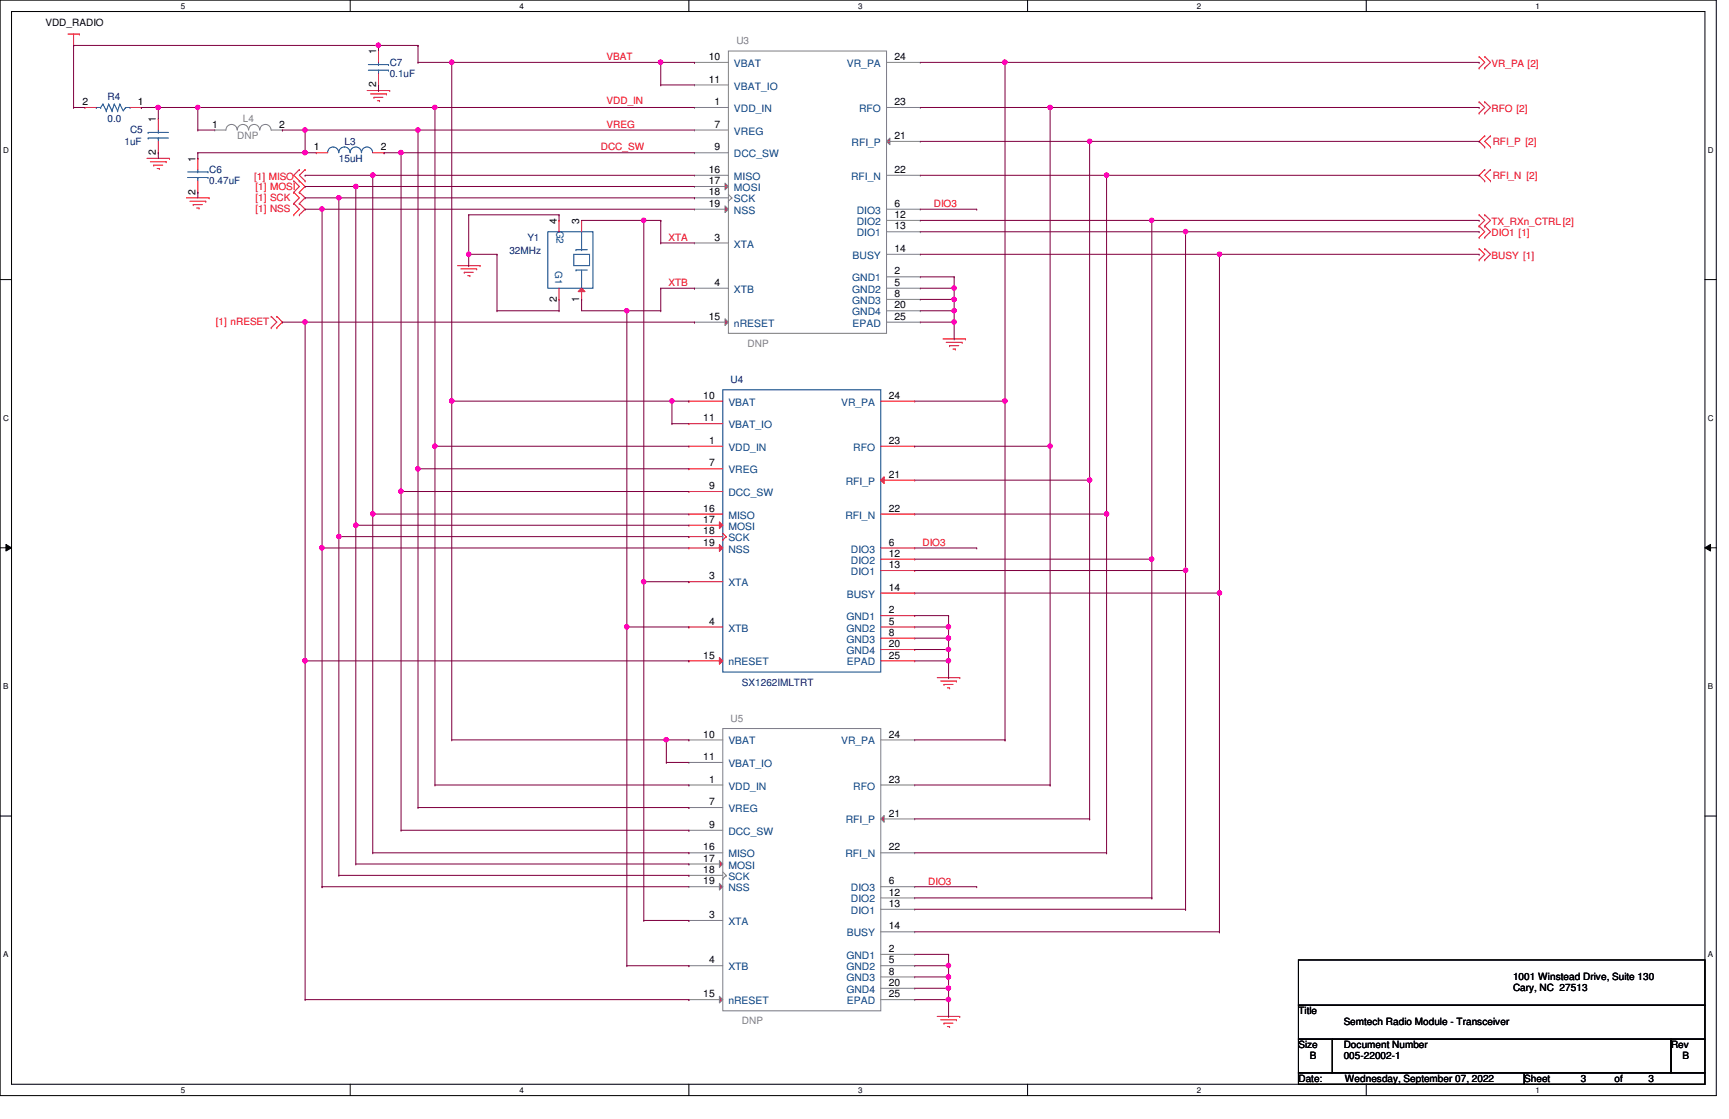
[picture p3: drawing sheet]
<svg xmlns="http://www.w3.org/2000/svg" width="432mm" height="279mm" viewBox="0 0 432 279" stroke-linecap="round" stroke-linejoin="round" font-family="sans-serif">
<path d="M0 0h428.6v273.6h-428.6zM2.9 2.9h422.9v267.8h-422.9z" fill="none" stroke="#000" stroke-width=".25"/>
<g fill="#fff">
<path d="M45.2 .4h1.1v2.2h-1.1z"/>
<path d="M45.2 271.1h1.1v2.2h-1.1z"/>
</g>
<path d="M87.5 0v2.9M87.5 270.7v2.9" fill="none" stroke="#000" stroke-width=".25"/>
<g fill="#fff">
<path d="M129.8 .4h1.1v2.2h-1.1z"/>
<path d="M129.8 271.1h1.1v2.2h-1.1z"/>
</g>
<path d="M172 0v2.9M172 270.7v2.9" fill="none" stroke="#000" stroke-width=".25"/>
<g fill="#fff">
<path d="M214.3 .4h1.1v2.2h-1.1z"/>
<path d="M214.3 271.1h1.1v2.2h-1.1z"/>
</g>
<path d="M256.6 0v2.9M256.6 270.7v2.9" fill="none" stroke="#000" stroke-width=".25"/>
<g fill="#fff">
<path d="M298.9 .4h1.1v2.2h-1.1z"/>
<path d="M298.9 271.1h1.1v2.2h-1.1z"/>
</g>
<path d="M341.2 0v2.9M341.2 270.7v2.9" fill="none" stroke="#000" stroke-width=".25"/>
<g fill="#fff">
<path d="M383.5 .4h1.1v2.2h-1.1z"/>
<path d="M383.5 271.1h1.1v2.2h-1.1z"/>
<path d="M.8 36.3h1.4v2.3h-1.4z"/>
<path d="M426.5 36.3h1.4v2.3h-1.4z"/>
<path d="M.8 103.3h1.4v2.2h-1.4z"/>
<path d="M426.5 103.3h1.4v2.2h-1.4z"/>
</g>
<path d="M0 69.8h2.9M425.8 69.8h2.8" fill="none" stroke="#000" stroke-width=".25"/>
<g fill="#fff">
<path d="M.8 170.2h1.3v2.3h-1.3z"/>
<path d="M426.5 170.2h1.3v2.3h-1.3z"/>
</g>
<path d="M0 136.8h2.9M1.5 135.9l1.4 .9-1.4 .8zM425.8 136.8l1.4-.9v1.7zM425.8 136.8h2.8" fill="none" stroke="#000" stroke-width=".25"/>
<path d="M1.5 135.9l1.4 .9-1.4 .8zM425.8 136.8l1.4-.9v1.7z" fill="#000"/>
<g fill="#fff">
<path d="M.8 237.2h1.3v2.2h-1.3z"/>
<path d="M426.5 237.2h1.3v2.2h-1.3z"/>
</g>
<path d="M0 203.8h2.9M425.8 203.8h2.8M324.3 239.7h101.5v11.3h-101.5zM324.3 251h101.5v8.5h-101.5zM324.3 259.5h8.4v8.4h-8.4zM332.7 259.5h84.6v8.4h-84.6zM417.3 259.5h8.5v8.4h-8.5zM324.3 267.9h56.4v2.8h-56.4zM380.7 267.9h45.1v2.8h-45.1z" fill="none" stroke="#000" stroke-width=".25"/>
<g fill="none" stroke="#f00" stroke-width=".25">
<path d="M17 8.5h2.8M18.4 11.3h.1M18.4 8.5v2.8M19.8 8.5h.1M369.4 14.1h.1M369.4 17h.1M369.4 14.1l1.4 1.5-1.4 1.4M370.8 14.1h.1M370.8 17h.1M370.8 14.1l1.4 1.5-1.4 1.4M36.7 39.5h5.6M42.3 39.5h.1"/>
<path d="M91.7 22.6h5.6M92.5 23.5h4M93.4 24.3h.1M93.4 24.3h2.2M94.2 25.1h.6M94.8 25.1h.1M96.5 23.5h.1M97.3 22.6h.1M369.4 25.4h.1M369.4 28.2h.1M369.4 25.4l1.4 1.4-1.4 1.4M370.8 33.9h.1"/>
<path d="M370.8 36.7h.1M370.8 25.4h.1M370.8 28.2h.1M370.8 33.9l-1.4 1.4 1.4 1.4M370.8 25.4l1.4 1.4-1.4 1.4M372.2 36.7h.1M372.2 33.9h.1M372.2 33.9l-1.4 1.4 1.4 1.4M37.5 40.4h4M38.4 41.2h.1M38.4 41.2h2.2M39.2 42.1h.6"/>
<path d="M39.8 42.1h.1M41.5 40.4h.1M46.6 49.4h5.6M47.4 50.2h4M48.3 51.1h.1M48.3 51.1h2.2M49.1 51.9h.6M49.7 51.9h.1M51.4 50.2h.1M52.2 49.4h.1M73.4 48h.1M73.4 45.2h.1"/>
<path d="M73.4 50.8h.1M73.4 53.6h.1M73.4 45.2l1.4 1.4-1.4 1.4M73.4 48l1.4 1.4-1.4 1.4M73.4 50.8l1.4 1.4-1.4 1.4M74.8 45.2h.1M74.8 48h.1M74.8 50.8h.1M74.8 53.6h.1M74.8 42.3h.1M74.8 45.2l1.4 1.4-1.4 1.4M74.8 48l1.4 1.4-1.4 1.4"/>
<path d="M74.8 50.8l1.4 1.4-1.4 1.4M74.8 42.3l-1.4 1.5 1.4 1.4M76.2 42.3h.1M76.2 45.2h.1M76.2 42.3l-1.4 1.5 1.4 1.4M369.4 53.6h.1M369.4 56.4h.1M369.4 59.3h.1M369.4 53.6l1.4 1.4-1.4 1.4M369.4 56.4l1.4 1.5-1.4 1.4M370.8 42.3h.1M370.8 45.2h.1"/>
<path d="M370.8 53.6h.1M370.8 56.4h.1M370.8 59.3h.1M370.8 42.3l-1.4 1.5 1.4 1.4M370.8 53.6l1.4 1.4-1.4 1.4M370.8 56.4l1.4 1.5-1.4 1.4M372.2 45.2h.1M372.2 42.3h.1M372.2 42.3l-1.4 1.5 1.4 1.4M67.7 79h.1M67.7 79l1.4 1.4-1.4 1.4M69.1 79h.1"/>
<path d="M69.1 79l1.4 1.4-1.4 1.4M114.3 66.3h5.6M115.1 67.1h3.9M116 68h.1M116 68h2.2M116.8 68.8h.5M117.3 68.8h.1M119 67.1h.1M119.9 66.3h.1M369.4 62.1h.1M369.4 64.9h.1M369.4 62.1l1.4 1.4-1.4 1.4"/>
<path d="M370.8 62.1h.1M370.8 64.9h.1M370.8 62.1l1.4 1.4-1.4 1.4M67.7 81.8h.1M69.1 81.8h.1M235.5 84.6h5.6M236.3 85.5h4M237.2 86.3h.1M237.2 86.3h2.2M238 87.2h.6M238.6 87.2h.1M240.3 85.5h.1"/>
<path d="M241.1 84.6h.1M172 111.4h.1M172 111.4h8.5M172 122.7h.1M172 122.7h8.5M172 145.2h.1M172 156.5h.1M172 145.2h8.5M172 156.5h8.5M234.1 169.2h5.6M234.9 170.1h3.9M235.8 170.9h.1"/>
<path d="M235.8 170.9h2.2M236.6 171.7h.6M237.2 171.7h.1M238.8 170.1h.1M239.7 169.2h.1M234.1 253.8h5.6M234.9 254.6h3.9M235.8 255.5h.1M235.8 255.5h2.2M236.6 256.3h.6M237.2 256.3h.1M238.8 254.6h.1"/>
<path d="M239.7 253.8h.1"/>
</g>
<path d="M180.5 97.3h39.5v70.5h-39.5z" fill="none" stroke="#00f" stroke-width=".25"/>
<path d="M179.7 164.2l.8 .8-.8 .9z" fill="#f00"/>
<g fill="none" stroke="#f00" stroke-width=".25">
<path d="M172 105.8h.1M172 100.2h.1M172 105.8h8.5M172 100.2h8.5M172 134h.1M172 128.4h.1M172 134h8.5M172 128.4h8.5M180.5 134.8h.1M180.5 133.1l.9 .9M181.4 134h.1M181.4 134l-.9 .8"/>
<path d="M220 139.6h8.4M228.4 139.6h.1M220 142.5h8.4M220 148.1h8.4M220 153.7h8.4M228.4 142.5h.1M228.4 148.1h.1M228.4 153.7h.1M172 165h.1M172 165h8.5M179.7 164.2l.8 .8-.8 .9z"/>
</g>
<path d="M179.7 130.3l.8 .8-.8 .9z" fill="#f00"/>
<path d="M172 131.1h.1M172 131.1h8.5M179.7 130.3l.8 .8-.8 .9z" fill="none" stroke="#f00" stroke-width=".25"/>
<path d="M179.7 136l.8 .8-.8 .9z" fill="#f00"/>
<path d="M220 111.4h8.4M228.4 111.4h.1M172 136.8h.1M172 136.8h8.5M179.7 136l.8 .8-.8 .9zM220 128.4h8.4M228.4 128.4h.1M220 156.5h8.4M228.4 156.5h.1" fill="none" stroke="#f00" stroke-width=".25"/>
<path d="M220 119.9l.8-.9v1.7z" fill="#f00"/>
<g fill="none" stroke="#f00" stroke-width=".25">
<path d="M21.2 26.8h.1M21.2 26.8h2.8M32.5 26.8h2.8M35.3 26.8h.1M172 117.1h.1M172 117.1h8.5M220 119.9l.8-.9v1.7zM220 119.9h8.4M220 100.2h8.4M228.4 119.9h.1M228.4 100.2h.1M220 136.8h8.4"/>
<path d="M228.4 136.8h.1M220 159.3h8.4M228.4 159.3h.1M220 165h8.4M220 162.2h8.4M228.4 165h.1M228.4 162.2h.1"/>
</g>
<g fill="none" stroke="#00f" stroke-width=".25">
<path d="M24 26.8h.1M24 26.8h1.1M25.1 26.8h.1M25.7 26h.1M25.7 26l.8 1.7M25.7 26l-.6 .8M26.5 27.7h.1M27.1 26h.1M27.1 26l-.6 1.7M27.1 26l.9 1.7M28 27.7h.1M28.5 26h.1"/>
<path d="M28.5 26l.9 1.7M28.5 26l-.5 1.7M29.4 27.7h.1M29.9 26h.1M29.9 26l-.5 1.7M29.9 26l.9 1.7 .6-.9M31.4 26.8h.1M31.4 26.8h1.1M32.5 26.8h.1"/>
</g>
<path d="M181.9 12.7h39.5v70.5h-39.5zM173.4 26.8h.1M173.4 38.1h.1M173.4 26.8h8.5M173.4 38.1h8.5M173.4 60.7h.1M173.4 72h.1M173.4 60.7h8.5M173.4 72h8.5" fill="none" stroke="#808080" stroke-width=".25"/>
<path d="M181.1 79.6l.8 .8-.8 .9z" fill="#f00"/>
<g fill="none" stroke="#808080" stroke-width=".25">
<path d="M173.4 15.6h.1M173.4 15.6h8.5M173.4 21.2h.1M173.4 21.2h8.5M173.4 49.4h.1M173.4 43.8h.1M173.4 49.4h8.5M173.4 43.8h8.5M181.9 50.2h.1M181.9 48.6l.9 .8M182.8 49.4h.1M182.8 49.4l-.9 .8"/>
<path d="M221.4 55h8.4M221.4 57.9h8.4M229.8 55h.1M229.8 57.9h.1M181.1 79.6l.8 .8-.8 .9zM221.4 63.5h8.4M221.4 69.1h8.4M229.8 63.5h.1M229.8 69.1h.1M173.4 80.4h.1M173.4 80.4h8.5"/>
</g>
<path d="M181.1 45.7l.8 .9-.8 .8z" fill="#f00"/>
<path d="M173.4 46.6h.1M173.4 46.6h8.5M181.1 45.7l.8 .9-.8 .8z" fill="none" stroke="#808080" stroke-width=".25"/>
<path d="M181.1 51.4l.8 .8-.8 .9z" fill="#f00"/>
<path d="M221.4 26.8h8.4M229.8 26.8h.1M173.4 52.2h.1M173.4 52.2h8.5M181.1 51.4l.8 .8-.8 .9zM221.4 43.8h8.4M229.8 43.8h.1M221.4 72h8.4M229.8 72h.1" fill="none" stroke="#808080" stroke-width=".25"/>
<path d="M221.4 35.3l.8-.8v1.7z" fill="#f00"/>
<g fill="none" stroke="#808080" stroke-width=".25">
<path d="M221.4 15.6h8.4M229.8 15.6h.1M173.4 32.5h.1M173.4 32.5h8.5M221.4 35.3l.8-.8v1.7zM221.4 35.3h8.4M229.8 35.3h.1M221.4 52.2h8.4M229.8 52.2h.1M221.4 74.8h8.4M221.4 77.6h8.4M229.8 74.8h.1"/>
<path d="M229.8 77.6h.1M221.4 80.4h8.4M229.8 80.4h.1M172 196h.1M172 196h8.5M180.5 181.9h39.5v70.5h-39.5zM172 207.3h.1M172 207.3h8.5M172 229.8h.1M172 229.8h8.5M172 241.1h.1M172 241.1h8.5"/>
</g>
<path d="M46.9 44.3h5M46.9 42.9h5M49.4 42.9h.1M49.4 44.3h.1M49.4 42.3v.6M49.4 44.3v.9M51.9 44.3h.1M51.9 42.9h.1" fill="none" stroke="#00f" stroke-width=".25"/>
<path d="M49.4 39.5h.1M49.4 39.5v2.8M49.4 48h.1M49.4 45.2v2.8" fill="none" stroke="#f00" stroke-width=".25"/>
<path d="M179.7 248.8l.8 .8-.8 .8z" fill="#f00"/>
<g fill="none" stroke="#808080" stroke-width=".25">
<path d="M172 190.4h.1M172 184.7h.1M172 190.4h8.5M172 184.7h8.5M172 218.6h.1M172 212.9h.1M172 218.6h8.5M172 212.9h8.5M180.5 219.4h.1M180.5 217.7l.9 .9M181.4 218.6h.1M181.4 218.6l-.9 .8"/>
<path d="M220 224.2h8.4M220 227h8.4M220 232.7h8.4M220 238.3h8.4M228.4 224.2h.1M228.4 227h.1M228.4 232.7h.1M228.4 238.3h.1M172 249.6h.1M172 249.6h8.5M179.7 248.8l.8 .8-.8 .8z"/>
</g>
<path d="M179.7 214.9l.8 .8-.8 .9z" fill="#f00"/>
<path d="M172 215.7h.1M172 215.7h8.5M179.7 214.9l.8 .8-.8 .9z" fill="none" stroke="#808080" stroke-width=".25"/>
<path d="M179.7 220.6l.8 .8-.8 .8z" fill="#f00"/>
<path d="M220 196h8.4M228.4 196h.1M220 212.9h8.4M228.4 212.9h.1M172 221.4h.1M172 221.4h8.5M179.7 220.6l.8 .8-.8 .8zM220 241.1h8.4M228.4 241.1h.1" fill="none" stroke="#808080" stroke-width=".25"/>
<path d="M220 204.5l.8-.9v1.7z" fill="#f00"/>
<g fill="none" stroke="#808080" stroke-width=".25">
<path d="M53.6 32.5h2.8a1.4 1.4 0 0 1 1.4-1.4 1.4 1.4 0 0 1 1.4 1.4 1.42 1.42 0 0 1 1.4-1.4 1.42 1.42 0 0 1 1.5 1.4M53.6 32.5h.1M62.1 32.5a1.38 1.38 0 0 1 1.4-1.4 1.38 1.38 0 0 1 1.4 1.4 1.42 1.42 0 0 1 1.4-1.4 1.42 1.42 0 0 1 1.4 1.4M67.7 32.5h2.8M70.5 32.5h.1M220 184.7h8.4M228.4 184.7h.1M172 201.6h.1M172 201.6h8.5M220 204.5l.8-.9v1.7zM220 204.5h8.4M228.4 204.5h.1"/>
<path d="M220 221.4h8.4M228.4 221.4h.1M220 243.9h8.4M220 249.6h8.4M220 246.8h8.4M228.4 243.9h.1M228.4 249.6h.1M228.4 246.8h.1"/>
</g>
<g fill="none" stroke="#00f" stroke-width=".25">
<path d="M92 17.5h5M92 16.1h5M94.5 16.1h.1M94.5 17.5h.1M94.5 15.6v.5M94.5 17.5v.9M97 17.5h.1M97 16.1h.1M81.8 38.1a1.38 1.38 0 0 1 1.4-1.4 1.38 1.38 0 0 1 1.4 1.4 1.42 1.42 0 0 1 1.4-1.4 1.42 1.42 0 0 1 1.4 1.4M87.5 38.1a1.4 1.4 0 0 1 1.4-1.4 1.4 1.4 0 0 1 1.4 1.4 1.4 1.4 0 0 1 1.4-1.4 1.4 1.4 0 0 1 1.3 1.4M136.8 57.9h11.3v14.1h-11.3zM145.2 57.9v4.5"/>
<path d="M143.3 63.5h3.9v2.8h-3.9zM143.8 67.4h.1M143.8 62.4h.1M143.8 67.4h2.9M143.8 62.4h2.9M145.2 72h.1M145.2 62.4h.1M145.2 67.4v4.6"/>
</g>
<path d="M94.5 12.7h.1M94.5 12.7v2.9M94.5 18.4v2.8M79 38.1h.1M79 38.1h2.8M93.1 38.1h2.8M94.5 21.2h.1M95.9 38.1h.1" fill="none" stroke="#f00" stroke-width=".25"/>
<path d="M144.4 72.8l.8-.8 .9 .8z" fill="#f00"/>
<g fill="none" stroke="#f00" stroke-width=".25">
<path d="M39.5 29.7h.1M39.5 38.1h.1M39.5 29.7v2.8M39.5 35.3v2.8M139.6 55h.1M139.6 55v2.9M145.2 55h.1M145.2 55v2.9M139.6 74.8h.1M139.6 72v2.8M144.4 72.8l.8-.8 .9 .8zM145.2 74.8h.1"/>
<path d="M145.2 72v2.8"/>
</g>
<path d="M37 34.5h.1M37 33.1h.1M37 34.5h5.1M37 33.1h5.1M39.5 33.1h.1M39.5 34.5h.1M39.5 32.5v.6M39.5 34.5v.8" fill="none" stroke="#00f" stroke-width=".25"/>
<g fill="none" stroke="#800040" stroke-width=".25">
<path d="M104.4 15.6h.1M104.4 15.6h8.4M39.5 26.8h.1M39.5 26.8h9.9M70.5 32.5h.1M70.5 32.5h5.7M95.9 38.1h.1M95.9 38.1h4.3M117.1 53.6h.1M117.1 53.6h22.5M117.1 53.6v9.9M139.6 53.6h.1"/>
<path d="M139.6 53.6v1.4M145.2 55h15.6M160.8 55h.1M165 55h.1M165 55v5.7M117.1 63.5h.1M145.2 74.8h.1M145.2 74.8v2.8h11.3M156.5 77.6h.1M165 60.7h.1M165 72h.1M165 72v5.6"/>
<path d="M165 60.7h8.4M165 72h8.4M173.4 72h.1"/>
</g>
<circle cx="117.1" cy="63.5" r=".55" fill="#f0f"/>
<circle cx="117.1" cy="63.5" r=".55" fill="none" stroke="#f0f" stroke-width=".25"/>
<g fill="none" stroke="#800040" stroke-width=".25">
<path d="M76.2 38.1h.1M76.2 32.5h.1M76.2 38.1h2.8M76.2 32.5v5.6M76.2 43.8h.1M76.2 46.6h.1M76.2 49.4h.1M76.2 52.2h.1M76.2 43.8h16.9M76.2 46.6h12.7M76.2 49.4h8.4M76.2 52.2h4.2"/>
<path d="M117.1 63.5h.1M117.1 66.3h.1M117.1 63.5h7M117.1 63.5v2.8M124.1 77.6h.1M124.1 63.5h.1M124.1 77.6h15.5M124.1 63.5v14.1M139.6 77.6h.1M139.6 74.8v2.8M70.5 80.4h.1M70.5 80.4h5.7"/>
</g>
<circle cx="76.2" cy="38.1" r=".56" fill="#f0f"/>
<circle cx="76.2" cy="38.1" r=".56" fill="none" stroke="#f0f" stroke-width=".25"/>
<circle cx="76.2" cy="32.5" r=".56" fill="#f0f"/>
<circle cx="76.2" cy="32.5" r=".56" fill="none" stroke="#f0f" stroke-width=".25"/>
<path d="M76.2 32.5h.1M76.2 32.5h28.2M80.4 52.2h.1M80.4 52.2v84.6" fill="none" stroke="#800040" stroke-width=".25"/>
<circle cx="80.4" cy="52.2" r=".56" fill="#f0f"/>
<circle cx="80.4" cy="52.2" r=".56" fill="none" stroke="#f0f" stroke-width=".25"/>
<path d="M112.8 15.6v84.6M80.4 52.2h.1M80.4 52.2h93M112.8 100.2h.1M80.4 136.8h.1M80.4 136.8h91.6" fill="none" stroke="#800040" stroke-width=".25"/>
<circle cx="112.8" cy="15.5" r=".56" fill="#f0f"/>
<circle cx="112.8" cy="15.5" r=".56" fill="none" stroke="#f0f" stroke-width=".25"/>
<path d="M112.8 15.6h52.2M165 15.6h.1M112.8 100.2h55M167.8 100.2h.1" fill="none" stroke="#800040" stroke-width=".25"/>
<circle cx="165" cy="15.5" r=".56" fill="#f0f"/>
<circle cx="165" cy="15.5" r=".56" fill="none" stroke="#f0f" stroke-width=".25"/>
<path d="M108.6 26.8h.1M108.6 26.8v84.6M108.6 26.8h64.8M108.6 111.4h.1M108.6 111.4h63.4" fill="none" stroke="#800040" stroke-width=".25"/>
<circle cx="108.6" cy="26.8" r=".55" fill="#f0f"/>
<circle cx="108.6" cy="26.8" r=".55" fill="none" stroke="#f0f" stroke-width=".25"/>
<path d="M104.4 32.5h.1M104.4 32.5v84.6" fill="none" stroke="#800040" stroke-width=".25"/>
<circle cx="104.3" cy="32.5" r=".56" fill="#f0f"/>
<circle cx="104.3" cy="32.5" r=".56" fill="none" stroke="#f0f" stroke-width=".25"/>
<path d="M100.2 38.1h.1M100.2 38.1v84.6M104.4 32.5h.1M104.4 32.5h69M104.4 117.1h.1M104.4 117.1h67.6" fill="none" stroke="#800040" stroke-width=".25"/>
<circle cx="100.1" cy="38.1" r=".56" fill="#f0f"/>
<circle cx="100.1" cy="38.1" r=".56" fill="none" stroke="#f0f" stroke-width=".25"/>
<path d="M100.2 38.1h.1M100.2 38.1h73.2M93.1 43.8h.1M93.1 43.8v84.6M93.1 43.8h80.3M93.1 128.4h.1M93.1 128.4h78.9M100.2 122.7h.1M100.2 122.7h71.8" fill="none" stroke="#800040" stroke-width=".25"/>
<circle cx="93.1" cy="43.7" r=".56" fill="#f0f"/>
<circle cx="93.1" cy="43.7" r=".56" fill="none" stroke="#f0f" stroke-width=".25"/>
<path d="M88.9 46.6h.1M88.9 46.6v84.5M88.9 46.6h84.5M88.9 131.1h.1M88.9 131.1h83.1" fill="none" stroke="#800040" stroke-width=".25"/>
<circle cx="88.9" cy="46.6" r=".56" fill="#f0f"/>
<circle cx="88.9" cy="46.6" r=".56" fill="none" stroke="#f0f" stroke-width=".25"/>
<path d="M173.4 49.4h.1M173.4 49.4h-88.8v84.6M84.6 134h.1M84.6 134h87.4M172 134h.1" fill="none" stroke="#800040" stroke-width=".25"/>
<circle cx="84.6" cy="49.4" r=".55" fill="#f0f"/>
<circle cx="84.6" cy="49.4" r=".55" fill="none" stroke="#f0f" stroke-width=".25"/>
<path d="M76.2 80.4v84.6M76.2 165h.1" fill="none" stroke="#800040" stroke-width=".25"/>
<circle cx="76.2" cy="80.4" r=".56" fill="#f0f"/>
<circle cx="76.2" cy="80.4" r=".56" fill="none" stroke="#f0f" stroke-width=".25"/>
<circle cx="76.2" cy="165" r=".56" fill="#f0f"/>
<circle cx="76.2" cy="165" r=".56" fill="none" stroke="#f0f" stroke-width=".25"/>
<path d="M160.8 55v90.2M76.2 80.4h97.2M173.4 80.4h.1M160.8 145.2h.1M76.2 165h95.8M172 165h.1" fill="none" stroke="#800040" stroke-width=".25"/>
<circle cx="160.7" cy="55" r=".55" fill="#f0f"/>
<circle cx="160.7" cy="55" r=".55" fill="none" stroke="#f0f" stroke-width=".25"/>
<circle cx="160.7" cy="145.2" r=".56" fill="#f0f"/>
<circle cx="160.7" cy="145.2" r=".56" fill="none" stroke="#f0f" stroke-width=".25"/>
<path d="M160.8 55h4.2M165 55h.1M156.5 77.6v78.9M156.5 156.5h.1M160.8 145.2h11.2M172 145.2h.1" fill="none" stroke="#800040" stroke-width=".25"/>
<circle cx="156.5" cy="77.6" r=".55" fill="#f0f"/>
<circle cx="156.5" cy="77.6" r=".55" fill="none" stroke="#f0f" stroke-width=".25"/>
<circle cx="156.5" cy="156.5" r=".56" fill="#f0f"/>
<circle cx="156.5" cy="156.5" r=".56" fill="none" stroke="#f0f" stroke-width=".25"/>
<path d="M49.4 32.5h.1M49.4 26.8h.1M49.4 32.5h4.2M49.4 26.8v5.7M49.4 26.8h59.2M156.5 77.6h8.5M165 77.6h.1M156.5 156.5h15.5M172 156.5h.1" fill="none" stroke="#800040" stroke-width=".25"/>
<circle cx="49.4" cy="26.8" r=".54" fill="#f0f"/>
<circle cx="49.4" cy="26.8" r=".54" fill="none" stroke="#f0f" stroke-width=".25"/>
<path d="M39.5 26.8h.1M39.5 26.8v2.9" fill="none" stroke="#800040" stroke-width=".25"/>
<circle cx="39.5" cy="26.8" r=".55" fill="#f0f"/>
<circle cx="39.5" cy="26.8" r=".55" fill="none" stroke="#f0f" stroke-width=".25"/>
<g fill="none" stroke="#800040" stroke-width=".25">
<path d="M18.4 11.3h.1M18.4 11.3h86M18.4 11.3v15.5M94.5 11.3h.1M94.5 11.3v1.4M104.4 11.3h.1M104.4 11.3v4.3M165 15.6h.1M165 15.6v5.6M165 15.6h8.4M173.4 15.6h.1M18.4 26.8h.1"/>
<path d="M18.4 26.8h2.8M35.3 26.8h.1M35.3 26.8h4.2M39.5 38.1h.1M39.5 38.1v1.4M94.5 22.6h.1M94.5 21.2v1.4M165 21.2h.1M165 21.2h8.4M49.4 48h.1M49.4 48v1.4"/>
</g>
<circle cx="94.5" cy="11.3" r=".56" fill="#f0f"/>
<circle cx="94.5" cy="11.3" r=".56" fill="none" stroke="#f0f" stroke-width=".25"/>
<path d="M167.8 105.8h.1M167.8 100.2h.1M167.8 105.8h4.2M167.8 100.2v5.6" fill="none" stroke="#800040" stroke-width=".25"/>
<circle cx="167.8" cy="100.1" r=".55" fill="#f0f"/>
<circle cx="167.8" cy="100.1" r=".55" fill="none" stroke="#f0f" stroke-width=".25"/>
<path d="M112.8 100.2v84.5M167.8 100.2h4.2M172 100.2h.1M112.8 184.7h.1" fill="none" stroke="#800040" stroke-width=".25"/>
<circle cx="112.8" cy="100.1" r=".56" fill="#f0f"/>
<circle cx="112.8" cy="100.1" r=".56" fill="none" stroke="#f0f" stroke-width=".25"/>
<path d="M112.8 184.7h53.6M166.4 184.7h.1" fill="none" stroke="#800040" stroke-width=".25"/>
<circle cx="166.4" cy="184.7" r=".56" fill="#f0f"/>
<circle cx="166.4" cy="184.7" r=".56" fill="none" stroke="#f0f" stroke-width=".25"/>
<path d="M108.6 111.4v84.6M108.6 196h.1" fill="none" stroke="#800040" stroke-width=".25"/>
<circle cx="108.6" cy="111.4" r=".55" fill="#f0f"/>
<circle cx="108.6" cy="111.4" r=".55" fill="none" stroke="#f0f" stroke-width=".25"/>
<path d="M104.4 117.1v84.5M108.6 196h63.4M172 196h.1M104.4 201.6h.1" fill="none" stroke="#800040" stroke-width=".25"/>
<circle cx="104.3" cy="117" r=".56" fill="#f0f"/>
<circle cx="104.3" cy="117" r=".56" fill="none" stroke="#f0f" stroke-width=".25"/>
<path d="M100.2 122.7v84.6M100.2 207.3h.1M104.4 201.6h67.6M172 201.6h.1" fill="none" stroke="#800040" stroke-width=".25"/>
<circle cx="100.1" cy="122.7" r=".56" fill="#f0f"/>
<circle cx="100.1" cy="122.7" r=".56" fill="none" stroke="#f0f" stroke-width=".25"/>
<path d="M93.1 128.4v84.5M93.1 212.9h.1M100.2 207.3h71.8M172 207.3h.1" fill="none" stroke="#800040" stroke-width=".25"/>
<circle cx="93.1" cy="128.3" r=".56" fill="#f0f"/>
<circle cx="93.1" cy="128.3" r=".56" fill="none" stroke="#f0f" stroke-width=".25"/>
<path d="M88.9 131.1v84.6M88.9 215.7h.1M93.1 212.9h78.9M172 212.9h.1" fill="none" stroke="#800040" stroke-width=".25"/>
<circle cx="88.9" cy="131.1" r=".56" fill="#f0f"/>
<circle cx="88.9" cy="131.1" r=".56" fill="none" stroke="#f0f" stroke-width=".25"/>
<path d="M84.6 134v84.6M84.6 218.6h.1M88.9 215.7h83.1M172 215.7h.1" fill="none" stroke="#800040" stroke-width=".25"/>
<circle cx="84.6" cy="134" r=".55" fill="#f0f"/>
<circle cx="84.6" cy="134" r=".55" fill="none" stroke="#f0f" stroke-width=".25"/>
<path d="M80.4 136.8v84.6M84.6 218.6h87.4M172 218.6h.1M80.4 221.4h.1" fill="none" stroke="#800040" stroke-width=".25"/>
<circle cx="80.4" cy="136.8" r=".56" fill="#f0f"/>
<circle cx="80.4" cy="136.8" r=".56" fill="none" stroke="#f0f" stroke-width=".25"/>
<g fill="none" stroke="#800040" stroke-width=".25">
<path d="M229.8 15.6h21.2M251 15.6h.1M229.8 26.8h32.5M229.8 35.3h42.3M262.3 26.8h.1M272.1 35.3h.1M229.8 43.8h46.6M229.8 55h57.9M229.8 57.9h66.3M276.4 43.8h.1M287.7 55h.1M296.1 57.9h.1"/>
<path d="M229.8 63.5h74.7M229.8 69.1h8.5M238.3 69.1h.1M238.3 72h.1M238.3 69.1v2.9M304.5 63.5h.1M156.5 156.5v84.6M160.8 145.2v84.6M76.2 165v84.6M80.4 221.4h.1M80.4 221.4h91.6M160.8 229.8h.1"/>
<path d="M160.8 229.8h11.2M172 229.8h.1M76.2 249.6h.1M76.2 249.6h95.8M156.5 241.1h.1M156.5 241.1h15.5M172 241.1h.1M172 249.6h.1"/>
</g>
<circle cx="238.3" cy="71.9" r=".55" fill="#f0f"/>
<circle cx="238.3" cy="71.9" r=".55" fill="none" stroke="#f0f" stroke-width=".25"/>
<path d="M229.8 72h8.5M229.8 77.6h8.5M238.3 72h.1M238.3 74.8h.1M238.3 77.6h.1M238.3 72v2.8M238.3 77.6v2.8M238.3 80.4h.1" fill="none" stroke="#800040" stroke-width=".25"/>
<circle cx="238.3" cy="77.6" r=".54" fill="#f0f"/>
<circle cx="238.3" cy="77.6" r=".54" fill="none" stroke="#f0f" stroke-width=".25"/>
<circle cx="238.3" cy="80.4" r=".55" fill="#f0f"/>
<circle cx="238.3" cy="80.4" r=".55" fill="none" stroke="#f0f" stroke-width=".25"/>
<path d="M229.8 74.8h8.5M238.3 74.8h.1M229.8 80.4h8.5M238.3 80.4h.1M238.3 84.6h.1M238.3 80.4v4.2" fill="none" stroke="#800040" stroke-width=".25"/>
<circle cx="238.3" cy="74.8" r=".55" fill="#f0f"/>
<circle cx="238.3" cy="74.8" r=".55" fill="none" stroke="#f0f" stroke-width=".25"/>
<path d="M238.3 77.6h.1M238.3 74.8v2.8M228.4 153.7h8.5M236.9 153.7h.1M236.9 156.5h.1M236.9 153.7v2.8" fill="none" stroke="#800040" stroke-width=".25"/>
<circle cx="236.8" cy="156.5" r=".56" fill="#f0f"/>
<circle cx="236.8" cy="156.5" r=".56" fill="none" stroke="#f0f" stroke-width=".25"/>
<path d="M228.4 156.5h8.5M228.4 159.3h8.5M236.9 156.5h.1M236.9 159.3h.1M236.9 156.5v5.7M236.9 162.2h.1" fill="none" stroke="#800040" stroke-width=".25"/>
<circle cx="236.8" cy="159.3" r=".56" fill="#f0f"/>
<circle cx="236.8" cy="159.3" r=".56" fill="none" stroke="#f0f" stroke-width=".25"/>
<path d="M228.4 162.2h8.5M236.9 162.2h.1" fill="none" stroke="#800040" stroke-width=".25"/>
<circle cx="236.9" cy="162.2" r=".55" fill="#f0f"/>
<circle cx="236.9" cy="162.2" r=".55" fill="none" stroke="#f0f" stroke-width=".25"/>
<path d="M236.9 165h.1M236.9 162.2v2.8" fill="none" stroke="#800040" stroke-width=".25"/>
<circle cx="236.8" cy="165" r=".56" fill="#f0f"/>
<circle cx="236.8" cy="165" r=".56" fill="none" stroke="#f0f" stroke-width=".25"/>
<path d="M228.4 165h8.5M236.9 165h.1M236.9 169.2h.1M236.9 165v4.2M228.4 238.3h8.5M236.9 238.3h.1M236.9 238.3v5.6M228.4 241.1h8.5M236.9 241.1h.1M236.9 243.9h.1" fill="none" stroke="#800040" stroke-width=".25"/>
<circle cx="236.8" cy="241.1" r=".56" fill="#f0f"/>
<circle cx="236.8" cy="241.1" r=".56" fill="none" stroke="#f0f" stroke-width=".25"/>
<circle cx="236.8" cy="243.9" r=".56" fill="#f0f"/>
<circle cx="236.8" cy="243.9" r=".56" fill="none" stroke="#f0f" stroke-width=".25"/>
<path d="M228.4 243.9h8.5M228.4 246.8h8.5M236.9 243.9h.1M236.9 246.8h.1M236.9 243.9v2.9" fill="none" stroke="#800040" stroke-width=".25"/>
<circle cx="236.9" cy="246.7" r=".55" fill="#f0f"/>
<circle cx="236.9" cy="246.7" r=".55" fill="none" stroke="#f0f" stroke-width=".25"/>
<path d="M228.4 249.6h8.5M236.9 249.6h.1M236.9 253.8h.1M236.9 246.8v7" fill="none" stroke="#800040" stroke-width=".25"/>
<circle cx="236.8" cy="249.6" r=".56" fill="#f0f"/>
<circle cx="236.8" cy="249.6" r=".56" fill="none" stroke="#f0f" stroke-width=".25"/>
<path d="M251 15.6v84.6M251 100.2h.1M228.4 184.7h22.6M251 184.7h.1" fill="none" stroke="#800040" stroke-width=".25"/>
<circle cx="250.9" cy="15.5" r=".56" fill="#f0f"/>
<circle cx="250.9" cy="15.5" r=".56" fill="none" stroke="#f0f" stroke-width=".25"/>
<path d="M251 15.6h118.4M369.4 15.6h.1M262.3 26.8v84.6M262.3 111.4h.1M228.4 196h33.9M262.3 196h.1" fill="none" stroke="#800040" stroke-width=".25"/>
<circle cx="262.3" cy="26.8" r=".55" fill="#f0f"/>
<circle cx="262.3" cy="26.8" r=".55" fill="none" stroke="#f0f" stroke-width=".25"/>
<path d="M262.3 26.8h107.1M272.1 35.3v84.6M369.4 26.8h.1M272.1 119.9h.1M228.4 204.5h43.7M272.1 204.5h.1" fill="none" stroke="#800040" stroke-width=".25"/>
<circle cx="272.1" cy="35.3" r=".55" fill="#f0f"/>
<circle cx="272.1" cy="35.3" r=".55" fill="none" stroke="#f0f" stroke-width=".25"/>
<path d="M272.1 35.3h97.3M369.4 35.3h.1M369.4 43.8h.1M369.4 43.8h-93v84.6M276.4 128.4h.1M228.4 212.9h48M276.4 212.9h.1" fill="none" stroke="#800040" stroke-width=".25"/>
<circle cx="276.3" cy="43.7" r=".56" fill="#f0f"/>
<circle cx="276.3" cy="43.7" r=".56" fill="none" stroke="#f0f" stroke-width=".25"/>
<path d="M287.7 55v84.6M287.7 139.6h.1M228.4 224.2h59.3M287.7 224.2h.1" fill="none" stroke="#800040" stroke-width=".25"/>
<circle cx="287.6" cy="55" r=".55" fill="#f0f"/>
<circle cx="287.6" cy="55" r=".55" fill="none" stroke="#f0f" stroke-width=".25"/>
<circle cx="287.6" cy="139.6" r=".55" fill="#f0f"/>
<circle cx="287.6" cy="139.6" r=".55" fill="none" stroke="#f0f" stroke-width=".25"/>
<path d="M287.7 55h81.7M296.1 57.9v84.6M369.4 55h.1M296.1 142.5h.1M228.4 227h67.7M296.1 227h.1" fill="none" stroke="#800040" stroke-width=".25"/>
<circle cx="296.1" cy="57.8" r=".56" fill="#f0f"/>
<circle cx="296.1" cy="57.8" r=".56" fill="none" stroke="#f0f" stroke-width=".25"/>
<circle cx="296.1" cy="142.4" r=".56" fill="#f0f"/>
<circle cx="296.1" cy="142.4" r=".56" fill="none" stroke="#f0f" stroke-width=".25"/>
<path d="M296.1 57.9h73.3M369.4 57.9h.1M304.5 63.5v84.6M304.5 148.1h.1M228.4 232.7h76.1M304.5 232.7h.1" fill="none" stroke="#800040" stroke-width=".25"/>
<circle cx="304.6" cy="63.5" r=".55" fill="#f0f"/>
<circle cx="304.6" cy="63.5" r=".55" fill="none" stroke="#f0f" stroke-width=".25"/>
<circle cx="304.6" cy="148.1" r=".55" fill="#f0f"/>
<circle cx="304.6" cy="148.1" r=".55" fill="none" stroke="#f0f" stroke-width=".25"/>
<path d="M304.5 63.5h64.9M369.4 63.5h.1M228.4 100.2h22.6M251 100.2h.1M251 100.2v84.5M251 184.7h.1" fill="none" stroke="#800040" stroke-width=".25"/>
<circle cx="250.9" cy="100.1" r=".56" fill="#f0f"/>
<circle cx="250.9" cy="100.1" r=".56" fill="none" stroke="#f0f" stroke-width=".25"/>
<path d="M228.4 111.4h33.9M262.3 111.4h.1M262.3 111.4v84.6M262.3 196h.1" fill="none" stroke="#800040" stroke-width=".25"/>
<circle cx="262.3" cy="111.4" r=".55" fill="#f0f"/>
<circle cx="262.3" cy="111.4" r=".55" fill="none" stroke="#f0f" stroke-width=".25"/>
<path d="M228.4 119.9h43.7M272.1 119.9h.1M272.1 119.9v84.6M272.1 204.5h.1" fill="none" stroke="#800040" stroke-width=".25"/>
<circle cx="272.1" cy="119.9" r=".55" fill="#f0f"/>
<circle cx="272.1" cy="119.9" r=".55" fill="none" stroke="#f0f" stroke-width=".25"/>
<path d="M228.4 128.4h48M276.4 128.4h.1M276.4 128.4v84.5M276.4 212.9h.1" fill="none" stroke="#800040" stroke-width=".25"/>
<circle cx="276.3" cy="128.3" r=".56" fill="#f0f"/>
<circle cx="276.3" cy="128.3" r=".56" fill="none" stroke="#f0f" stroke-width=".25"/>
<g fill="none" stroke="#800040" stroke-width=".25">
<path d="M49.4 38.1h.1M49.4 39.5h.1M49.4 38.1h26.8M49.4 38.1v1.4M229.8 52.2h14.1M243.9 52.2h.1M228.4 139.6h59.3M228.4 136.8h15.5M243.9 136.8h.1M287.7 139.6h.1M287.7 139.6v84.6M228.4 142.5h67.7"/>
<path d="M228.4 148.1h76.1M296.1 142.5h.1M296.1 142.5v84.5M304.5 148.1h.1M304.5 148.1v84.6M166.4 190.4h.1M166.4 184.7h.1M166.4 190.4h5.6M166.4 184.7v5.7M166.4 184.7h5.6M172 184.7h.1M228.4 221.4h15.5"/>
<path d="M243.9 221.4h.1M287.7 224.2h.1M296.1 227h.1M304.5 232.7h.1"/>
</g>
<circle cx="117.1" cy="63.5" r=".55" fill="#f0f"/>
<circle cx="117.1" cy="63.5" r=".55" fill="none" stroke="#f0f" stroke-width=".25"/>
<circle cx="76.2" cy="38.1" r=".56" fill="#f0f"/>
<circle cx="76.2" cy="38.1" r=".56" fill="none" stroke="#f0f" stroke-width=".25"/>
<circle cx="76.2" cy="32.5" r=".56" fill="#f0f"/>
<circle cx="76.2" cy="32.5" r=".56" fill="none" stroke="#f0f" stroke-width=".25"/>
<circle cx="80.4" cy="52.2" r=".56" fill="#f0f"/>
<circle cx="80.4" cy="52.2" r=".56" fill="none" stroke="#f0f" stroke-width=".25"/>
<circle cx="112.8" cy="15.5" r=".56" fill="#f0f"/>
<circle cx="112.8" cy="15.5" r=".56" fill="none" stroke="#f0f" stroke-width=".25"/>
<circle cx="165" cy="15.5" r=".56" fill="#f0f"/>
<circle cx="165" cy="15.5" r=".56" fill="none" stroke="#f0f" stroke-width=".25"/>
<circle cx="108.6" cy="26.8" r=".55" fill="#f0f"/>
<circle cx="108.6" cy="26.8" r=".55" fill="none" stroke="#f0f" stroke-width=".25"/>
<circle cx="104.3" cy="32.5" r=".56" fill="#f0f"/>
<circle cx="104.3" cy="32.5" r=".56" fill="none" stroke="#f0f" stroke-width=".25"/>
<circle cx="100.1" cy="38.1" r=".56" fill="#f0f"/>
<circle cx="100.1" cy="38.1" r=".56" fill="none" stroke="#f0f" stroke-width=".25"/>
<circle cx="93.1" cy="43.7" r=".56" fill="#f0f"/>
<circle cx="93.1" cy="43.7" r=".56" fill="none" stroke="#f0f" stroke-width=".25"/>
<circle cx="88.9" cy="46.6" r=".56" fill="#f0f"/>
<circle cx="88.9" cy="46.6" r=".56" fill="none" stroke="#f0f" stroke-width=".25"/>
<circle cx="84.6" cy="49.4" r=".55" fill="#f0f"/>
<circle cx="84.6" cy="49.4" r=".55" fill="none" stroke="#f0f" stroke-width=".25"/>
<circle cx="76.2" cy="80.4" r=".56" fill="#f0f"/>
<circle cx="76.2" cy="80.4" r=".56" fill="none" stroke="#f0f" stroke-width=".25"/>
<circle cx="76.2" cy="165" r=".56" fill="#f0f"/>
<circle cx="76.2" cy="165" r=".56" fill="none" stroke="#f0f" stroke-width=".25"/>
<circle cx="160.7" cy="55" r=".55" fill="#f0f"/>
<circle cx="160.7" cy="55" r=".55" fill="none" stroke="#f0f" stroke-width=".25"/>
<circle cx="160.7" cy="145.2" r=".56" fill="#f0f"/>
<circle cx="160.7" cy="145.2" r=".56" fill="none" stroke="#f0f" stroke-width=".25"/>
<circle cx="156.5" cy="77.6" r=".55" fill="#f0f"/>
<circle cx="156.5" cy="77.6" r=".55" fill="none" stroke="#f0f" stroke-width=".25"/>
<circle cx="156.5" cy="156.5" r=".56" fill="#f0f"/>
<circle cx="156.5" cy="156.5" r=".56" fill="none" stroke="#f0f" stroke-width=".25"/>
<circle cx="49.4" cy="26.8" r=".54" fill="#f0f"/>
<circle cx="49.4" cy="26.8" r=".54" fill="none" stroke="#f0f" stroke-width=".25"/>
<circle cx="39.5" cy="26.8" r=".55" fill="#f0f"/>
<circle cx="39.5" cy="26.8" r=".55" fill="none" stroke="#f0f" stroke-width=".25"/>
<circle cx="94.5" cy="11.3" r=".56" fill="#f0f"/>
<circle cx="94.5" cy="11.3" r=".56" fill="none" stroke="#f0f" stroke-width=".25"/>
<circle cx="167.8" cy="100.1" r=".55" fill="#f0f"/>
<circle cx="167.8" cy="100.1" r=".55" fill="none" stroke="#f0f" stroke-width=".25"/>
<circle cx="112.8" cy="100.1" r=".56" fill="#f0f"/>
<circle cx="112.8" cy="100.1" r=".56" fill="none" stroke="#f0f" stroke-width=".25"/>
<circle cx="166.4" cy="184.7" r=".56" fill="#f0f"/>
<circle cx="166.4" cy="184.7" r=".56" fill="none" stroke="#f0f" stroke-width=".25"/>
<circle cx="108.6" cy="111.4" r=".55" fill="#f0f"/>
<circle cx="108.6" cy="111.4" r=".55" fill="none" stroke="#f0f" stroke-width=".25"/>
<circle cx="104.3" cy="117" r=".56" fill="#f0f"/>
<circle cx="104.3" cy="117" r=".56" fill="none" stroke="#f0f" stroke-width=".25"/>
<circle cx="100.1" cy="122.7" r=".56" fill="#f0f"/>
<circle cx="100.1" cy="122.7" r=".56" fill="none" stroke="#f0f" stroke-width=".25"/>
<circle cx="93.1" cy="128.3" r=".56" fill="#f0f"/>
<circle cx="93.1" cy="128.3" r=".56" fill="none" stroke="#f0f" stroke-width=".25"/>
<circle cx="88.9" cy="131.1" r=".56" fill="#f0f"/>
<circle cx="88.9" cy="131.1" r=".56" fill="none" stroke="#f0f" stroke-width=".25"/>
<circle cx="84.6" cy="134" r=".55" fill="#f0f"/>
<circle cx="84.6" cy="134" r=".55" fill="none" stroke="#f0f" stroke-width=".25"/>
<circle cx="80.4" cy="136.8" r=".56" fill="#f0f"/>
<circle cx="80.4" cy="136.8" r=".56" fill="none" stroke="#f0f" stroke-width=".25"/>
<circle cx="238.3" cy="71.9" r=".55" fill="#f0f"/>
<circle cx="238.3" cy="71.9" r=".55" fill="none" stroke="#f0f" stroke-width=".25"/>
<circle cx="238.3" cy="77.6" r=".54" fill="#f0f"/>
<circle cx="238.3" cy="77.6" r=".54" fill="none" stroke="#f0f" stroke-width=".25"/>
<circle cx="238.3" cy="80.4" r=".55" fill="#f0f"/>
<circle cx="238.3" cy="80.4" r=".55" fill="none" stroke="#f0f" stroke-width=".25"/>
<circle cx="238.3" cy="74.8" r=".55" fill="#f0f"/>
<circle cx="238.3" cy="74.8" r=".55" fill="none" stroke="#f0f" stroke-width=".25"/>
<circle cx="236.8" cy="156.5" r=".56" fill="#f0f"/>
<circle cx="236.8" cy="156.5" r=".56" fill="none" stroke="#f0f" stroke-width=".25"/>
<circle cx="236.8" cy="159.3" r=".56" fill="#f0f"/>
<circle cx="236.8" cy="159.3" r=".56" fill="none" stroke="#f0f" stroke-width=".25"/>
<circle cx="236.9" cy="162.2" r=".55" fill="#f0f"/>
<circle cx="236.9" cy="162.2" r=".55" fill="none" stroke="#f0f" stroke-width=".25"/>
<circle cx="236.8" cy="165" r=".56" fill="#f0f"/>
<circle cx="236.8" cy="165" r=".56" fill="none" stroke="#f0f" stroke-width=".25"/>
<circle cx="236.8" cy="241.1" r=".56" fill="#f0f"/>
<circle cx="236.8" cy="241.1" r=".56" fill="none" stroke="#f0f" stroke-width=".25"/>
<circle cx="236.8" cy="243.9" r=".56" fill="#f0f"/>
<circle cx="236.8" cy="243.9" r=".56" fill="none" stroke="#f0f" stroke-width=".25"/>
<circle cx="236.9" cy="246.7" r=".55" fill="#f0f"/>
<circle cx="236.9" cy="246.7" r=".55" fill="none" stroke="#f0f" stroke-width=".25"/>
<circle cx="236.8" cy="249.6" r=".56" fill="#f0f"/>
<circle cx="236.8" cy="249.6" r=".56" fill="none" stroke="#f0f" stroke-width=".25"/>
<circle cx="250.9" cy="15.5" r=".56" fill="#f0f"/>
<circle cx="250.9" cy="15.5" r=".56" fill="none" stroke="#f0f" stroke-width=".25"/>
<circle cx="262.3" cy="26.8" r=".55" fill="#f0f"/>
<circle cx="262.3" cy="26.8" r=".55" fill="none" stroke="#f0f" stroke-width=".25"/>
<circle cx="272.1" cy="35.3" r=".55" fill="#f0f"/>
<circle cx="272.1" cy="35.3" r=".55" fill="none" stroke="#f0f" stroke-width=".25"/>
<circle cx="276.3" cy="43.7" r=".56" fill="#f0f"/>
<circle cx="276.3" cy="43.7" r=".56" fill="none" stroke="#f0f" stroke-width=".25"/>
<circle cx="287.6" cy="55" r=".55" fill="#f0f"/>
<circle cx="287.6" cy="55" r=".55" fill="none" stroke="#f0f" stroke-width=".25"/>
<circle cx="287.6" cy="139.6" r=".55" fill="#f0f"/>
<circle cx="287.6" cy="139.6" r=".55" fill="none" stroke="#f0f" stroke-width=".25"/>
<circle cx="296.1" cy="57.8" r=".56" fill="#f0f"/>
<circle cx="296.1" cy="57.8" r=".56" fill="none" stroke="#f0f" stroke-width=".25"/>
<circle cx="296.1" cy="142.4" r=".56" fill="#f0f"/>
<circle cx="296.1" cy="142.4" r=".56" fill="none" stroke="#f0f" stroke-width=".25"/>
<circle cx="304.6" cy="63.5" r=".55" fill="#f0f"/>
<circle cx="304.6" cy="63.5" r=".55" fill="none" stroke="#f0f" stroke-width=".25"/>
<circle cx="304.6" cy="148.1" r=".55" fill="#f0f"/>
<circle cx="304.6" cy="148.1" r=".55" fill="none" stroke="#f0f" stroke-width=".25"/>
<circle cx="250.9" cy="100.1" r=".56" fill="#f0f"/>
<circle cx="250.9" cy="100.1" r=".56" fill="none" stroke="#f0f" stroke-width=".25"/>
<circle cx="262.3" cy="111.4" r=".55" fill="#f0f"/>
<circle cx="262.3" cy="111.4" r=".55" fill="none" stroke="#f0f" stroke-width=".25"/>
<circle cx="272.1" cy="119.9" r=".55" fill="#f0f"/>
<circle cx="272.1" cy="119.9" r=".55" fill="none" stroke="#f0f" stroke-width=".25"/>
<circle cx="276.3" cy="128.3" r=".56" fill="#f0f"/>
<circle cx="276.3" cy="128.3" r=".56" fill="none" stroke="#f0f" stroke-width=".25"/>
<g font-size="2.5">
<text x="11.3" y="6.5">VDD_RADIO</text>
<text x="93.9" y="13.6" transform="rotate(-90 93.9 13.6)">1</text>
<text x="177" y="15">10</text>
<text x="223.4" y="15">24</text>
<text x="93.9" y="21.8" transform="rotate(-90 93.9 21.8)">2</text>
<text x="177" y="20.6">11</text>
<text x="20.6" y="26.2">2</text>
<text x="34.5" y="26.2">1</text>
<text x="178.5" y="26.2">1</text>
<text x="223.4" y="26.2">23</text>
<text x="38.9" y="30.5" transform="rotate(-90 38.9 30.5)">1</text>
<text x="53" y="31.9">1</text>
<text x="69.7" y="31.9">2</text>
<text x="178.5" y="31.9">7</text>
<text x="223.4" y="34.7">21</text>
<text x="38.9" y="38.7" transform="rotate(-90 38.9 38.7)">2</text>
<text x="48.8" y="40.3" transform="rotate(-90 48.8 40.3)">1</text>
<text x="78.4" y="37.5">1</text>
<text x="95.1" y="37.5">2</text>
<text x="178.5" y="37.5">9</text>
<text x="177" y="43.2">16</text>
<text x="177" y="46">17</text>
<text x="223.4" y="43.2">22</text>
<text x="48.8" y="48.6" transform="rotate(-90 48.8 48.6)">2</text>
<text x="177" y="48.8">18</text>
<text x="177" y="51.6">19</text>
<text x="223.4" y="51.6">6</text>
<text x="139" y="55.9" transform="rotate(-90 139 55.9)">4</text>
<text x="144.7" y="55.9" transform="rotate(-90 144.7 55.9)">3</text>
<text x="223.4" y="54.4">12</text>
<text x="223.4" y="57.3">13</text>
<text x="178.5" y="60.1">3</text>
<text x="223.4" y="62.9">14</text>
<text x="178.5" y="71.4">4</text>
<text x="223.4" y="68.5">2</text>
<text x="223.4" y="71.4">5</text>
<text x="139" y="75.4" transform="rotate(-90 139 75.4)">2</text>
<text x="144.7" y="75.4" transform="rotate(-90 144.7 75.4)">1</text>
<text x="223.4" y="74.2">8</text>
<text x="223.4" y="77">20</text>
<text x="177" y="79.8">15</text>
<text x="223.4" y="79.8">25</text>
<text x="175.6" y="99.6">10</text>
<text x="222" y="99.6">24</text>
<text x="175.6" y="105.2">11</text>
<text x="177.1" y="110.8">1</text>
<text x="222" y="110.8">23</text>
<text x="177.1" y="116.5">7</text>
<text x="222" y="119.3">21</text>
<text x="177.1" y="122.1">9</text>
<text x="175.6" y="127.8">16</text>
<text x="175.6" y="130.6">17</text>
<text x="222" y="127.8">22</text>
<text x="175.6" y="133.4">18</text>
<text x="175.6" y="136.2">19</text>
<text x="222" y="136.2">6</text>
<text x="222" y="139">12</text>
<text x="222" y="141.9">13</text>
<text x="177.1" y="144.7">3</text>
<text x="222" y="147.5">14</text>
<text x="177.1" y="156">4</text>
<text x="222" y="153.1">2</text>
<text x="222" y="156">5</text>
<text x="222" y="158.7">8</text>
<text x="222" y="161.6">20</text>
<text x="175.6" y="164.4">15</text>
<text x="222" y="164.4">25</text>
<text x="175.6" y="184.1">10</text>
<text x="222" y="184.1">24</text>
<text x="175.6" y="189.8">11</text>
<text x="177.1" y="195.4">1</text>
<text x="222" y="195.4">23</text>
<text x="177.1" y="201">7</text>
<text x="222" y="203.9">21</text>
<text x="177.1" y="206.7">9</text>
<text x="175.6" y="212.3">16</text>
<text x="175.6" y="215.1">17</text>
<text x="222" y="212.3">22</text>
<text x="175.6" y="218">18</text>
<text x="175.6" y="220.8">19</text>
<text x="222" y="220.8">6</text>
<text x="222" y="223.6">12</text>
<text x="222" y="226.4">13</text>
<text x="177.1" y="229.2">3</text>
<text x="222" y="232.1">14</text>
<text x="222" y="237.7">2</text>
<text x="177.1" y="240.5">4</text>
<text x="222" y="240.5">5</text>
<text x="222" y="243.3">8</text>
<text x="377.9" y="244.8">1001 Winstead Drive, Suite 130</text>
<text x="175.6" y="249">15</text>
<text x="222" y="249">25</text>
<text x="222" y="246.2">20</text>
<text x="377.9" y="247.4">Cary, NC 27513</text>
<text x="324.3" y="253.2">Title</text>
<text x="335.6" y="256">Semtech Radio Module - Transceiver</text>
<text x="324.3" y="261.7">Size</text>
<text x="335.6" y="261.7">Document Number</text>
<text x="417.3" y="261.7">Rev</text>
<text x="327.1" y="264.5">B</text>
<text x="335.6" y="264.5">005-22002-1</text>
<text x="420.2" y="264.5">B</text>
<text x="324.3" y="270.1">Date:</text>
<text x="335.8" y="270.1">Wednesday, September 07, 2022</text>
<text x="380.7" y="270.1">Sheet</text>
<text x="394.8" y="270.1">3</text>
<text x="403.2" y="270.1">of</text>
<text x="411.7" y="270.1">3</text>
</g>
<g font-size="2.5" fill="#808080">
<text x="183.9" y="11">U3</text>
<text x="59.3" y="34.7">DNP</text>
<text x="60.7" y="30.5">L4</text>
<text x="186.7" y="86.6">DNP</text>
<text x="182.5" y="180.2">U5</text>
<text x="185.3" y="255.8">DNP</text>
</g>
<g font-size="2.5" fill="#000080">
<text x="97.3" y="16.4">C7</text>
<text x="97.3" y="19.2">0.1uF</text>
<text x="26.8" y="24.8">R4</text>
<text x="26.8" y="30.5">0.0</text>
<text x="32.5" y="33.3">C5</text>
<text x="31.1" y="36.2">1uF</text>
<text x="84.6" y="40.4">15uH</text>
<text x="86.1" y="36.2">L3</text>
<text x="52.2" y="43.2">C6</text>
<text x="52.2" y="46">0.47uF</text>
<text x="127.2" y="63.5">32MHz</text>
<text x="131.7" y="60.1">Y1</text>
<text x="182.5" y="95.6">U4</text>
<text x="185.3" y="171.2">SX1262IMLTRT</text>
</g>
<g font-size="2.5" fill="#f00">
<text x="151.5" y="15">VBAT</text>
<text x="372.5" y="16.7">VR_PA [2]</text>
<text x="151.5" y="26.1">VDD_IN</text>
<text x="372.5" y="27.9">RFO [2]</text>
<text x="151.5" y="31.9">VREG</text>
<text x="150" y="37.4">DCC_SW</text>
<text x="372.8" y="36.2">RFI_P [2]</text>
<text x="63.5" y="44.9">[1] MISO</text>
<text x="63.8" y="47.4">[1] MOSI</text>
<text x="372.8" y="44.6">RFI_N [2]</text>
<text x="63.8" y="50.2">[1] SCK</text>
<text x="63.8" y="53">[1] NSS</text>
<text x="233.2" y="51.7">DIO3</text>
<text x="372.5" y="56.1">TX_RXn_CTRL[2]</text>
<text x="372.5" y="59">DIO1 [1]</text>
<text x="167" y="60.1">XTA</text>
<text x="372.5" y="64.6">BUSY [1]</text>
<text x="167" y="71.4">XTB</text>
<text x="53.9" y="81.2">[1] nRESET</text>
<text x="230.4" y="136.3">DIO3</text>
<text x="231.8" y="220.9">DIO3</text>
</g>
<g font-size="2.5" fill="#004080">
<text x="183.3" y="16.7">VBAT</text>
<text x="211.5" y="16.7">VR_PA</text>
<text x="183.3" y="22.4">VBAT_IO</text>
<text x="183.3" y="28">VDD_IN</text>
<text x="214.5" y="28">RFO</text>
<text x="183.3" y="33.6">VREG</text>
<text x="183.3" y="39.3">DCC_SW</text>
<text x="212.7" y="36.4">RFI_P</text>
<text x="183.3" y="44.9">MISO</text>
<text x="183.3" y="47.7">MOSI</text>
<text x="212.6" y="44.9">RFI_N</text>
<text x="183.3" y="50.5">SCK</text>
<text x="183.3" y="53.4">NSS</text>
<text x="214" y="53.4">DIO3</text>
<text x="214" y="56.2">DIO2</text>
<text x="214" y="59">DIO1</text>
<text x="183.3" y="61.8">XTA</text>
<text x="212.9" y="64.6">BUSY</text>
<text x="212.8" y="70.3">GND1</text>
<text x="183.3" y="73.1">XTB</text>
<text x="212.8" y="73.1">GND2</text>
<text x="212.8" y="75.9">GND3</text>
<text x="183.3" y="81.6">nRESET</text>
<text x="212.8" y="78.7">GND4</text>
<text x="212.9" y="81.6">EPAD</text>
<text x="181.9" y="101.3">VBAT</text>
<text x="210.1" y="101.3">VR_PA</text>
<text x="181.9" y="106.9">VBAT_IO</text>
<text x="181.9" y="112.6">VDD_IN</text>
<text x="213.1" y="112.6">RFO</text>
<text x="181.9" y="118.2">VREG</text>
<text x="181.9" y="123.9">DCC_SW</text>
<text x="211.2" y="121">RFI_P</text>
<text x="181.9" y="129.5">MISO</text>
<text x="211.1" y="129.5">RFI_N</text>
<text x="181.9" y="135.1">SCK</text>
<text x="181.9" y="132.3">MOSI</text>
<text x="181.9" y="138">NSS</text>
<text x="212.5" y="138">DIO3</text>
<text x="212.5" y="140.8">DIO2</text>
<text x="212.5" y="143.6">DIO1</text>
<text x="181.9" y="146.4">XTA</text>
<text x="211.5" y="149.2">BUSY</text>
<text x="211.4" y="154.9">GND1</text>
<text x="181.9" y="157.7">XTB</text>
<text x="211.4" y="157.7">GND2</text>
<text x="211.4" y="160.5">GND3</text>
<text x="181.9" y="166.2">nRESET</text>
<text x="211.4" y="163.3">GND4</text>
<text x="211.5" y="166.2">EPAD</text>
<text x="181.9" y="185.9">VBAT</text>
<text x="210.1" y="185.9">VR_PA</text>
<text x="181.9" y="191.5">VBAT_IO</text>
<text x="181.9" y="197.1">VDD_IN</text>
<text x="213.1" y="197.1">RFO</text>
<text x="181.9" y="202.8">VREG</text>
<text x="181.9" y="208.4">DCC_SW</text>
<text x="211.2" y="205.6">RFI_P</text>
<text x="181.9" y="214.1">MISO</text>
<text x="211.1" y="214.1">RFI_N</text>
<text x="181.9" y="219.7">SCK</text>
<text x="181.9" y="216.9">MOSI</text>
<text x="181.9" y="222.5">NSS</text>
<text x="212.5" y="225.3">DIO2</text>
<text x="212.5" y="222.5">DIO3</text>
<text x="181.9" y="231">XTA</text>
<text x="211.5" y="233.8">BUSY</text>
<text x="212.5" y="228.2">DIO1</text>
<text x="211.4" y="239.4">GND1</text>
<text x="181.9" y="242.3">XTB</text>
<text x="211.4" y="242.3">GND2</text>
<text x="211.4" y="245.1">GND3</text>
<text x="181.9" y="250.7">nRESET</text>
<text x="211.4" y="247.9">GND4</text>
<text x="211.5" y="250.7">EPAD</text>
</g>
<g font-size="2.5" fill="#00f">
<text x="139" y="57.6" transform="rotate(90 139 57.6)">G2</text>
<text x="138.7" y="67.7" transform="rotate(90 138.7 67.7)">G1</text>
</g>
<g font-size="2">
<text x="45.2" y="2.2">5</text>
<text x="129.8" y="2.2">4</text>
<text x="214.3" y="2.2">3</text>
<text x="298.9" y="2.2">2</text>
<text x="383.5" y="2.2">1</text>
<text x=".8" y="38.1">D</text>
<text x="426.5" y="38.1">D</text>
<text x=".8" y="105.1">C</text>
<text x="426.5" y="105.1">C</text>
<text x=".8" y="172">B</text>
<text x="426.5" y="172">B</text>
<text x=".8" y="239">A</text>
<text x="426.5" y="239">A</text>
<text x="45.2" y="272.9">5</text>
<text x="129.8" y="272.9">4</text>
<text x="214.3" y="272.9">3</text>
<text x="298.9" y="272.9">2</text>
<text x="383.5" y="272.9">1</text>
</g>
</svg>
